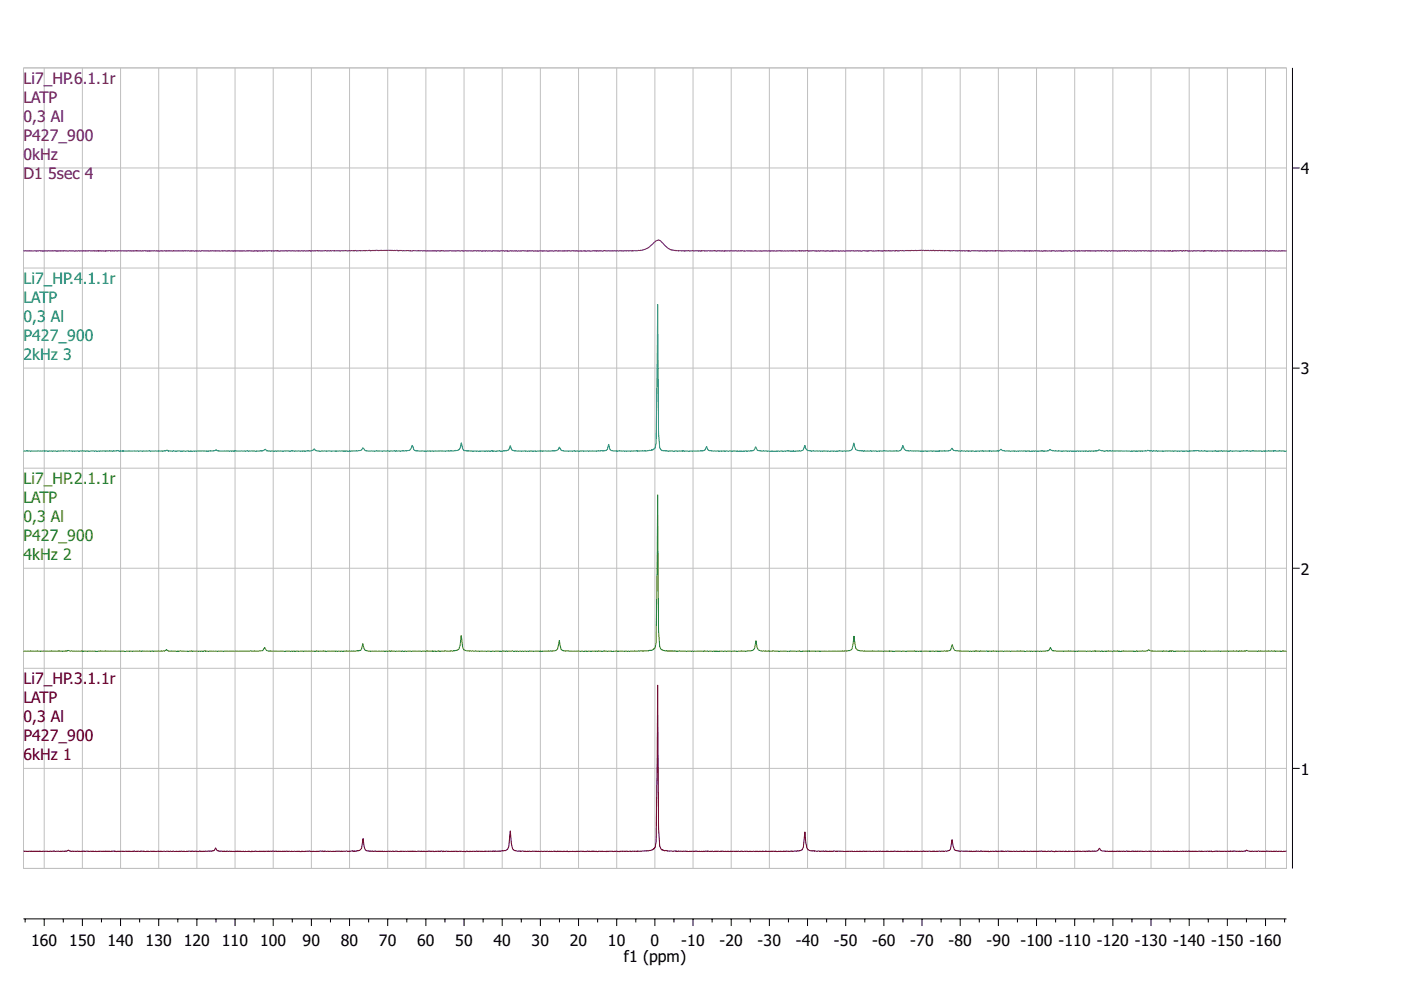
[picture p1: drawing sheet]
<svg xmlns="http://www.w3.org/2000/svg" width="297mm" height="210mm" viewBox="0 0 297 210" stroke-linecap="round" stroke-linejoin="round" font-family="sans-serif">
<g fill="none" stroke="#000" stroke-width=".21">
<path d="M274 14.4v169.7M274 35.6h1.5M274 78h1.5M274 120.5h1.5M274 162.9h1.5M5 194.8h267.8M5.3 194.8v.8M9.4 194.8v1.5M13.4 194.8v.8M17.5 194.8v1.5M21.5 194.8v.8M25.6 194.8v1.5"/>
<path d="M29.6 194.8v.8M33.7 194.8v1.5M37.7 194.8v.8M41.7 194.8v1.5M45.8 194.8v.8M49.8 194.8v1.5M53.9 194.8v.8M57.9 194.8v1.5M62 194.8v.8M66 194.8v1.5M70.1 194.8v.8M74.1 194.8v1.5"/>
<path d="M78.2 194.8v.8M82.2 194.8v1.5M86.2 194.8v.8M90.3 194.8v1.5M94.3 194.8v.8M98.4 194.8v1.5M102.4 194.8v.8M106.5 194.8v1.5M110.5 194.8v.8M114.6 194.8v1.5M118.6 194.8v.8M122.7 194.8v1.5"/>
<path d="M126.7 194.8v.8M130.8 194.8v1.5M134.8 194.8v.8M138.8 194.8v1.5M142.9 194.8v.8M146.9 194.8v1.5M151 194.8v.8M155 194.8v1.5M159.1 194.8v.8M163.1 194.8v1.5M167.2 194.8v.8M171.2 194.8v1.5"/>
<path d="M175.3 194.8v.8M179.3 194.8v1.5M183.4 194.8v.8M187.4 194.8v1.5M191.4 194.8v.8M195.5 194.8v1.5M199.5 194.8v.8M203.6 194.8v1.5M207.6 194.8v.8M211.7 194.8v1.5M215.7 194.8v.8M219.8 194.8v1.5"/>
<path d="M223.8 194.8v.8M227.9 194.8v1.5M231.9 194.8v.8M235.9 194.8v1.5M240 194.8v.8M244 194.8v1.5M248.1 194.8v.8M252.1 194.8v1.5M256.2 194.8v.8M260.2 194.8v1.5M264.3 194.8v.8M268.3 194.8v1.5"/>
<path d="M272.4 194.8v.8"/>
</g>
<g fill="none" stroke="#c0c0c0" stroke-width=".21">
<path d="M5 14.4h267.8v169.7h-267.8zM9.4 14.4v169.7M17.5 14.4v169.7M25.6 14.4v169.7M33.7 14.4v169.7M41.7 14.4v169.7M49.8 14.4v169.7M57.9 14.4v169.7M66 14.4v169.7M74.1 14.4v169.7M82.2 14.4v169.7M90.3 14.4v169.7"/>
<path d="M98.4 14.4v169.7M106.5 14.4v169.7M114.6 14.4v169.7M122.7 14.4v169.7M130.8 14.4v169.7M138.8 14.4v169.7M146.9 14.4v169.7M155 14.4v169.7M163.1 14.4v169.7M171.2 14.4v169.7M179.3 14.4v169.7M187.4 14.4v169.7"/>
<path d="M195.5 14.4v169.7M203.6 14.4v169.7M211.7 14.4v169.7M219.8 14.4v169.7M227.9 14.4v169.7M235.9 14.4v169.7M244 14.4v169.7M252.1 14.4v169.7M260.2 14.4v169.7M268.3 14.4v169.7M5 35.6h267.8M5 56.8h267.8"/>
<path d="M5 78h267.8M5 99.3h267.8M5 120.5h267.8M5 141.7h267.8M5 162.9h267.8"/>
</g>
<path d="M272.8 53.2l-3.9 .1-2-.2v.1l-.9 .1-.1-.2-2.7 .2-1-.2-.5 .2-.8-.2-.1 .1h-2.5l-.1-.1-.9 .1-.4-.1-.1 .2-.1-.1h-1.1l-.2-.1-.1 .2-1.2-.2-1.2 .2-1.5-.2-.1 .1-.5-.1v.2l-.5-.2-1.6 .1-.1-.1v.2l-.5-.2-.2 .2-.1-.2-2.9 .2-2.5-.2-.5 .2-.2-.2-.7 .2-.7-.2-1 .2-.2-.2-.2 .1-.2-.1-.3 .1h-3.9l-1 .1-.7-.2-.6 .2-.9-.2-2.4 .1-.1-.1-.3 .2-.5-.2h-2.5l-.3 .2-3.5-.2-.5 .2-1.9-.2-.2 .1-.6-.1-.2 .2-.1-.1-5.9 .1-.7-.2-.5 .2-1.7-.2-.1 .2-.7-.2-2.7 .1-.4-.1-.2 .1v-.1l-.1 .2-.2-.2-3.6 .1-1.1-.1-.1 .1-.5-.1h-3.5l-.1 .1-.3-.2-5.4 .2-.4-.1-1.4 .1-.2-.1-.1 .1h-1.1l-.1 .1-.9-.2v.1l-2-.1-.2 .2-1-.2-.9 .2-1.1-.2-4.5 .1-.1-.1-.2 .2-3.7-.2-1 .2-.3-.2-7.9 .2-.2-.1-1.7 .1-6.3-.2-1.4 .2-.6-.2-1.3 .2-1.5-.2-.9 .2-.6-.2-.1 .2-.5-.2-.1 .1-1.2-.1-.7 .1-.2-.1-.8 .2-.1-.2h-1.5a3.5 3.5 0 0 1-3.2-1.6 .91 .91 0 0 0-1.6-.2l-.2 .2a4.9 4.9 0 0 1-4.4 1.6l-3.1 .1-1.2-.1-.1 .1-1.7-.1-.4 .2-.9-.2-.3 .2-.3-.2-5.8 .2-.5-.1-.5 .1-.7-.2-12.7 .2-2.9-.2-.1 .2-6-.2-2.9 .1-.5-.1-.2 .1-.6-.1-.3 .2-.1-.2-.6 .2-.1-.2-1.6 .1-1.3-.1-1.7 .1-.1-.1-1.6 .1-3.4-.2-3.5 .2-.1-.1-.9 .1h-2l-.1-.1-.3 .1-1.8-.1-1.2 .1-.1-.1h-1.1l-3.5 .1-.6-.1-1 .2-.1-.2-.2 .1-6.6 .1-.1-.2-1.2 .2-1-.2-2 .2-.2-.1h-1.8l-.1-.1-1.2 .2-3.8-.1-.2 .1-1.7-.2-.2 .1-.8-.1-4 .2-3.8-.2-.2 .2-.7-.2-.5 .2-.1-.2-4 .2-2.3-.2-.7 .1h-5.8l-.1-.1-.1 .2-1.3-.2-.1 .1-.8-.1-.1 .2-2.4-.2-12.6 .1" fill="none" stroke="#400080" stroke-width=".21"/>
<path d="M272.8 95.6l-8 .1-.5-.2-.8 .2-4.4-.1-1.3 .1-.2-.1-.5 .1h-2.9l-.4-.2-1.6 .1-.3 .1-.3-.1-6.1 .1-1-.2-.6 .2-.5-.2-1.2 .2-.5-.1-.6 .1-1.2-.1-.1 .1-4.5-.2-.5 .2-.1-.1h-1l-.7-.3-.5 .4-.1-.2-.3 .2-.2-.1-1.1 .1-5.4-.1-.2 .1-.8-.1v.1l-.6-.2-.6 .1-.5-.3a1.02 1.02 0 0 1-1 .3h-1.6l-.1 .1-1.3-.1-.4 .1-.1-.1-.7 .1-.1-.1-3.1 .1-1.7-.1-.4-.4-.5 .5-6.8-.1-.2 .1-.3-.1-.2 .1-1.2-.2a1.04 1.04 0 0 1-1.1-.5l-.4 .4-1 .3-7.8-.1-.1-.1-.1 .1-.8-.3-.3-.9-.4 1.1-.7 .2-.1-.1-.8 .1-2.9-.1-.1 .1-3.2-.1-.1 .1-1-.1-.7-.3-.4-1.4-.4 1.4-.6 .3-4 .1-2.7-.1-1.2 .1-.1-.1a1.06 1.06 0 0 1-1.1-.5l-.3-.7-.3 1-.6 .3h-1.1l-.3-.1-.5 .1-.5-.1h-5.9l-.9-.2-.3-.7-.5 .9-1.4 .1-.2-.1-1.2 .1-1.4-.1-.5 .1-4.6-.1-.2-.1-.4-.9-.4 .9-.4 .1-4 .1-.2-.1-.2 .1-1.2-.1-.6 .1-1.8-.2-.4 .1-.5-.2-.2-.4-.3-3.7-.2-26.8-.3 29.5-.2 1-.5 .4-.2-.1-.2 .2h-.3l-.7 .1-.2-.1-.1 .1-1.1 .1-5.6-.1-.7-.3-.3-1.1-.2 1a.78 .78 0 0 1-1 .3l-.6 .2h-7l-1.2-.2-.4-.7-.1 .3a.97 .97 0 0 1-1.2 .5l-.9 .1-7.3-.1-.5-.1-.4-1-.3 .9-.6 .2-8.2 .1-.8-.2-.2-.4-.3-1.2-.2 1.1-.3 .4-.7 .1-.1 .1-.1-.1-1.2 .2h-6.8l-.6-.3-.4-1a1.01 1.01 0 0 1-1.1 1.1l-1.5 .2-1.3-.1-.9 .1-4.7-.1h-.5l-.5-.6a1.36 1.36 0 0 1-1.3 .6l-7.8 .1-.8-.1-.4-.4a1.14 1.14 0 0 1-1.2 .3l-.6 .2-.3-.1-7 .1-1-.1-.2-.3a.86 .86 0 0 1-1.1 .3l-8.5 .1-.5-.1-.4-.3-.4 .3-1.5 .1-.1-.1h-1.4h-1.4l-.1 .1-.5-.1-.1 .1-.3-.1-.6 .1-.8-.1-2.9 .1-.2-.3-1.1 .3-7.2-.1-1 .1-.1-.2-.1 .2-1.1-.2-1.1 .2-1.1-.1-.2 .1-.2-.1-.2 .1h-6.7l-.8-.1-1.1 .1-.1-.2-1.3 .2-7.1-.1" fill="none" stroke="#008080" stroke-width=".21"/>
<path d="M5 138.1h5l.9-.1 2.6 .1 .9-.2 .6 .2 2.3-.1 .4 .1 3.7-.1 8.6 .1 .1-.1 1.7 .1 .6-.1 .1 .1h2.3l.5-.4a.95 .95 0 0 0 1.1 .3h6.3l.2 .1 .6-.1 .1 .1 3.3-.1 .5 .1 .1-.1h1.5l4.4 .1 1.7-.2 .1 .2 .5-.2 .4-.6a1.29 1.29 0 0 0 1.5 .8l4.9-.1 .1 .1 .6-.1 .1 .1 .9-.1 .1 .2 .2-.2 2.3 .1 1.6-.1 .1 .1 .5-.1 .1 .2 .7-.2 2.9 .1 .8-.1 2 .1 .3-.2 .1 .2 .1-.2 .4 .1 .3-.4 .2-1.1 .3 1 .2 .4 1.3 .2 17.4-.1 .7-.1 .5-.3 .3-.8 .2-2.1 .3 2.5 .2 .6 1.2 .3 17.7-.1h.6l.4-.4 .4-1.8 .4 1.9 .4 .3 .1-.1 .4 .2h5.5l.8-.1 .1 .1 .6-.1 3.1 .1 .5-.1 .7 .1 5.1-.1a3.8 3.8 0 0 0 2.3-.3l.3-.3 .2-1.1 .3-31.4 .2 28.3 .3 4 .2 .5 .5 .2 .5 .1 .2-.1 .4 .2 .5-.1 .2 .1 .7-.1 .5 .1 .4-.1h2.8l.3 .1 1.6-.1 .5 .1 .1-.1 1.9 .1 .3-.1 1 .1 .1-.1 1.4 .1 1.8-.1 .5 .1 .3-.1h2.4l.7-.2 .3-.4 .3-1.5 .2 1.4 .3 .5 .7 .2 5.9 .1 2-.1 .6 .1 .2-.1h1.3l.1 .1 .1-.1 1.1 .1 1-.1 1.5 .1 3.4-.1a2.33 2.33 0 0 0 1.9-.4l.4-2.8 .4 2.6 .4 .5 1.4 .2h17.4l.9-.3 .4-1.1 .2 .6 .3 .6 1.6 .2h2.5l.4-.1 1.5 .1 .9-.1 .1 .2 1.3-.2 .1 .1 1.7-.1 .2 .1 .3-.1 1.3 .1 2.1-.1 .9 .1 1.4-.1 2.2 .1 1.2-.1 .6-.7 .5 .7 2.3 .1 1-.1 5.7 .1 .1-.1 .1 .1 1.5-.1v.1l1.1-.1 1 .2 .1-.2 .4 .1 1.7-.1 2.4 .1 .4-.1 .1 .1 2.1-.1 .4-.2 .8 .3h2l.2-.1 1.3 .1 .4-.1v.1l.4-.1 .1 .1 1.5-.1 .8 .1 11.2-.1 .2 .1 .1-.1 1.1 .1 .1-.1 .2 .1 .4-.2 2.1 .2 .3-.1 6 .1" fill="none" stroke="#408000" stroke-width=".21"/>
<path d="M272.8 180.5h-7.4l-1.1-.3-.2 .3-1.1 .1-2.1-.2-.1 .1-3-.1-.8 .2-.1-.2-.6 .2-4-.1-.1-.1-.4 .2-10.1-.2-.8 .2-.7-.2-.7 .1-2.6-.1-.8 .2-.2-.2-.5 .2-1.6-.1-.5-.3-.2-.4-.1 .1a1.3 1.3 0 0 1-1.2 .6l-1.1-.1-.1 .2-.3-.2-.1 .2-.1-.2-3 .2-.5-.2-.8 .2-1.9-.2-.3 .2-.6-.2-1.1 .2-1.1-.2-.7 .1-.9-.1-.1 .2-2.1-.2-.2 .2-1.3-.2-2.6 .1-.4-.1-.1 .1h-.7l-.1 .1-.4-.2-1.6 .2-.1-.2h-2.5l-.9 .2-.1-.2h-2.2l-.2 .1-1.1-.2-.2-.2-.4-2.1-.4 2-.2 .3-1.1 .2-2.4-.1-5 .2-.4-.2v.2l-2.1-.2-14.9 .1-.9-.1-.5 .2-.5-.2-.8 .1-.1-.1-1-.1-.5-.4-.2-1.1-.2-2.4-.4 3.2-.2 .6-1.2 .3-5.3-.1-.1 .2-1.2-.2h-.6l-.1 .2-1.3-.2-1 .2-2.8-.2-2 .2-1.7-.2-1.2 .2-.1-.1h-1l-.5-.1v.1l-1 .1-1.3-.2-4.2 .1-.1-.1-.1 .1h-1.8l-.1-.2-.5 .1-.4-.3-.1 .2-.5-.8-.3-3.7-.2-30.6-.3 33.3-.2 1.2-.5 .5-1.3 .3-5-.1-.8 .2-.6-.2-4.1 .2-.8-.1-.1-.1-1.7 .2-14.1-.1-1-.2-.2-.4-.3-1.1-.2-2.7-.3 3.4-.3 .6-.5 .3-2.3 .1-.2-.1-5.1 .2-.3-.1-.5 .1-.3-.2-1.5 .2-.1-.1h-2.8l-.1 .1-.5-.2-1.4 .2-.6-.2-1.5 .2-.1-.2-5.1 .1-1.4-.1-2 .2-1.8-.2a2.61 2.61 0 0 1-2.1-.2l-.2-.7-.2-1.7-.3 2.1-.5 .4-.8 .2-.3-.1v.1l-.4-.1-.9 .1-.4-.1-3.7 .1-.9-.1-.2 .2-.2-.2-1.4 .2-1.3-.2-1.8 .2-3.7-.2-2.6 .1-.7-.1-.1 .1-2.5-.1-.7 .2-.2-.2-.1 .2-6.3-.2a.84 .84 0 0 1-1-.2l-.3-.4-.4 .6-2.5 .2-2-.2-1.6 .1h-1.2l-.1 .1-1.1-.2-6 .2-2.2-.2-3.9 .2-.3-.2h-1.8l-.1 .2-.1-.2-2 .2-.6-.1h-3.1h-1.9l-.3-.3-.4 .3h-1.1h-8" fill="none" stroke="#800000" stroke-width=".21"/>
<g font-size="4" fill="#400080">
<text x="5" y="17.8">Li7_HP.6</text>
<text x="17.6" y="17.8">.</text>
<text x="18.6" y="17.8">1.1r</text>
<text x="5" y="21.8">LAT</text>
<text x="10.3" y="21.8">P</text>
<text x="5" y="25.8">0,3</text>
<text x="5" y="29.9">P42</text>
<text x="10.5" y="29.9">7_90</text>
<text x="10.8" y="25.8">Al</text>
<text x="18" y="29.9">0</text>
<text x="5" y="33.9">0kHz</text>
<text x="5" y="38">D1</text>
<text x="10.2" y="38">5sec</text>
<text x="18" y="38">4</text>
</g>
<g font-size="4">
<text x="275.8" y="37">4</text>
<text x="275.8" y="79.4">3</text>
<text x="275.8" y="121.8">2</text>
<text x="275.8" y="164.3">1</text>
<text x="6.6" y="200.6">160</text>
<text x="14.7" y="200.6">150</text>
<text x="22.8" y="200.6">140</text>
<text x="30.9" y="200.6">130</text>
<text x="39" y="200.6">120</text>
<text x="47" y="200.6">110</text>
<text x="55.1" y="200.6">100</text>
<text x="64.2" y="200.6">90</text>
<text x="72.3" y="200.6">80</text>
<text x="80.3" y="200.6">70</text>
<text x="88.4" y="200.6">60</text>
<text x="96.5" y="200.6">50</text>
<text x="104.6" y="200.6">40</text>
<text x="112.7" y="200.6">30</text>
<text x="120.8" y="200.6">20</text>
<text x="128.9" y="200.6">10</text>
<text x="132.3" y="204">f1 (ppm)</text>
<text x="137.9" y="200.6">0</text>
<text x="144.4" y="200.6">-10</text>
<text x="152.5" y="200.6">-20</text>
<text x="160.6" y="200.6">-30</text>
<text x="168.7" y="200.6">-40</text>
<text x="176.8" y="200.6">-50</text>
<text x="184.9" y="200.6">-60</text>
<text x="193" y="200.6">-70</text>
<text x="201.1" y="200.6">-80</text>
<text x="209.2" y="200.6">-90 -100 -110 -120 -130 -140 -150 -160</text>
</g>
<g font-size="4" fill="#008080">
<text x="5" y="60.2">Li7_HP.4</text>
<text x="5" y="64.2">LAT</text>
<text x="10.3" y="64.2">P</text>
<text x="17.6" y="60.2">.</text>
<text x="18.6" y="60.2">1.1r</text>
<text x="5" y="68.3">0,3</text>
<text x="10.8" y="68.3">Al</text>
<text x="5" y="72.3">P42</text>
<text x="5" y="76.4">2kHz 3</text>
<text x="10.5" y="72.3">7_90</text>
<text x="18" y="72.3">0</text>
</g>
<g font-size="4" fill="#408000">
<text x="5" y="102.6">Li7_HP.2</text>
<text x="5" y="106.7">LAT</text>
<text x="10.3" y="106.7">P</text>
<text x="17.6" y="102.6">.</text>
<text x="18.6" y="102.6">1.1r</text>
<text x="5" y="110.7">0,3</text>
<text x="10.8" y="110.7">Al</text>
<text x="5" y="114.7">P42</text>
<text x="5" y="118.8">4kHz 2</text>
<text x="10.5" y="114.7">7_90</text>
<text x="18" y="114.7">0</text>
</g>
<g font-size="4" fill="#800000">
<text x="5" y="145.1">Li7_HP.3</text>
<text x="5" y="149.1">LAT</text>
<text x="10.3" y="149.1">P</text>
<text x="17.6" y="145.1">.</text>
<text x="18.6" y="145.1">1.1r</text>
<text x="5" y="153.1">0,3</text>
<text x="10.8" y="153.1">Al</text>
<text x="5" y="157.2">P42</text>
<text x="5" y="161.2">6kHz 1</text>
<text x="10.5" y="157.2">7_90</text>
<text x="18" y="157.2">0</text>
</g>
</svg>
